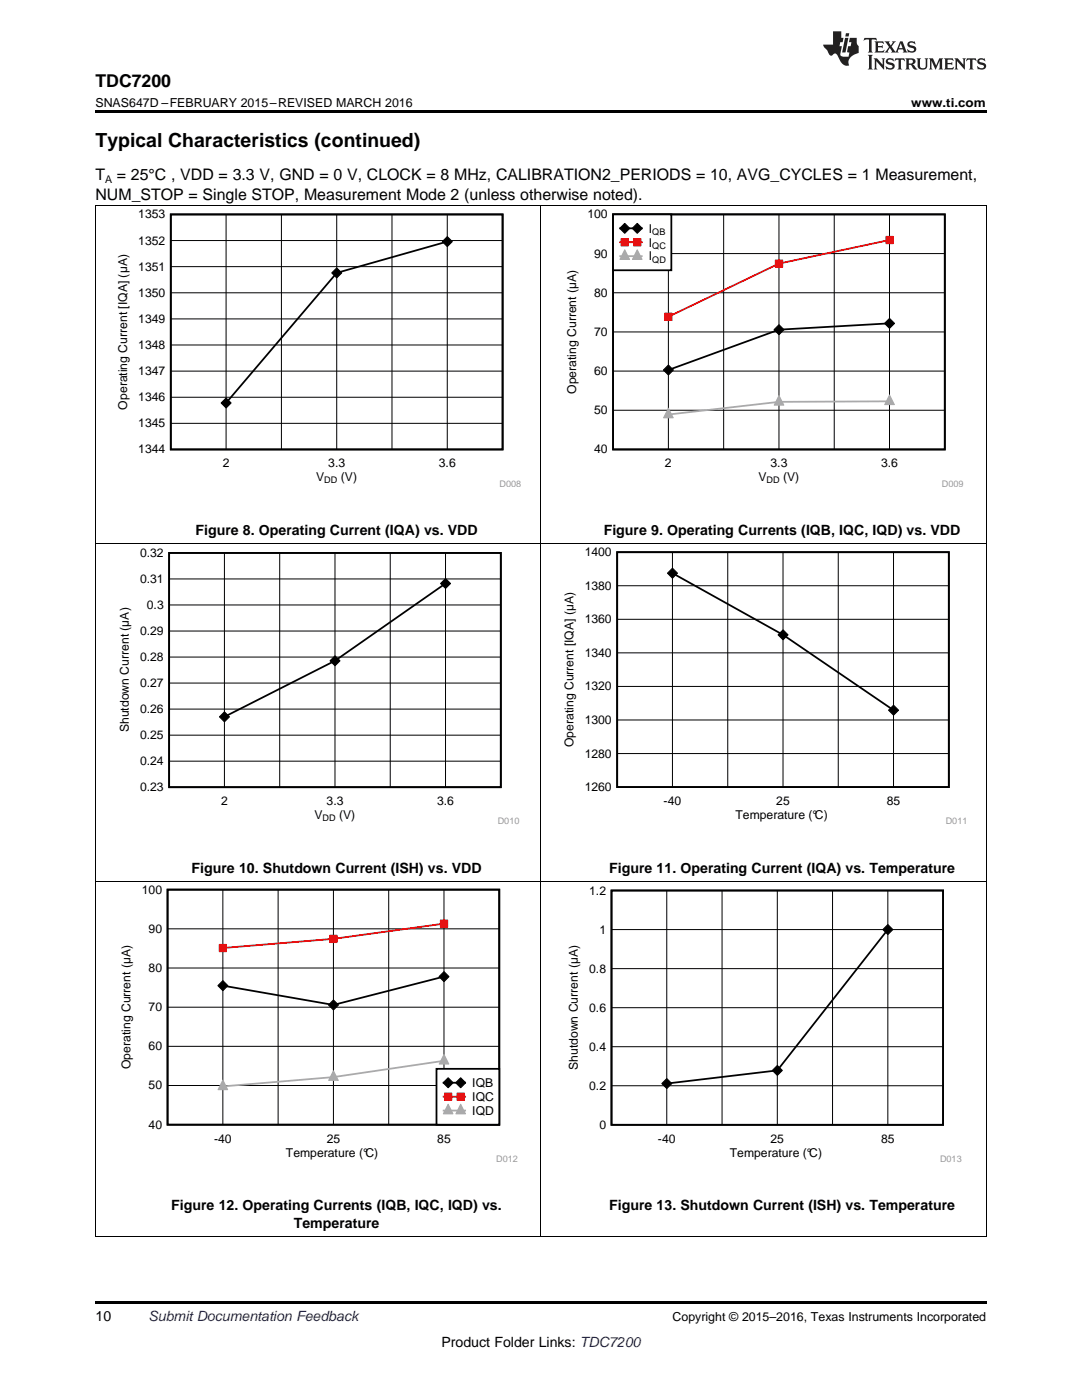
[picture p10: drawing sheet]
<svg xmlns="http://www.w3.org/2000/svg" width="216mm" height="279mm" viewBox="0 0 216 279" stroke-linecap="round" stroke-linejoin="round" font-family="sans-serif">
<path d="M19 259.7h177.8v.5h-177.8z" fill="#000"/>
<path d="M19.1 175.9v70.9M107.9 175.9v70.9M196.8 175.9v70.9M19 246.8h177.8" fill="none" stroke="#000" stroke-width=".2"/>
<path d="M23.7 176.6h79.6v55.3h-79.6z" fill-rule="evenodd" fill="#fff"/>
<path d="M33.4 177.5h66.2v47h-66.2zM88.6 194.9l-22.1 5.7-22-3.9" fill="none" stroke="#000" stroke-width=".35"/>
<g fill="none" stroke="#000" stroke-width=".2">
<path d="M44.5 177.5v47M55.5 177.5v47M66.5 177.5v47M77.6 177.5v47M88.6 177.5v47M33.4 193.2h66.2M33.4 185.4h66.2M43.5 196.7l1-1 1 1-1 1zM66.5 199.6l1 1-1 1-1-1zM88.6 193.9l1 1-1 1-1-1zM33.4 216.6h66.2M33.4 208.8h66.2"/>
<path d="M33.4 201h66.2"/>
</g>
<g fill="#000">
<path d="M43.5 196.7l1-1 1 1-1 1z" fill-rule="evenodd"/>
<path d="M66.5 199.6l1 1-1 1-1-1z" fill-rule="evenodd"/>
<path d="M88.6 193.9l1 1-1 1-1-1z" fill-rule="evenodd"/>
</g>
<path d="M88.6 184.3l-22.1 3.1-22 1.8" fill="none" stroke="#f00" stroke-width=".35"/>
<path d="M43.7 188.5h1.5v1.4h-1.5z" fill-rule="evenodd" fill="#f00"/>
<path d="M43.7 188.5h1.5v1.4h-1.5z" fill="none" stroke="#f00" stroke-width=".2"/>
<path d="M65.8 186.6h1.5v1.5h-1.5z" fill-rule="evenodd" fill="#f00"/>
<path d="M65.8 186.6h1.5v1.5h-1.5z" fill="none" stroke="#f00" stroke-width=".2"/>
<path d="M87.9 183.6h1.4v1.5h-1.4z" fill-rule="evenodd" fill="#f00"/>
<path d="M87.9 183.6h1.4v1.5h-1.4z" fill="none" stroke="#f00" stroke-width=".2"/>
<path d="M88.6 211.7l-22.1 3.3-22 1.8" fill="none" stroke="#aaa" stroke-width=".35"/>
<path d="M44.5 215.5l.9 2h-1.9z" fill="#aaa"/>
<path d="M44.5 215.5l.9 2h-1.9z" fill="none" stroke="#aaa" stroke-width=".2"/>
<path d="M66.5 213.7l1 1.9h-1.9z" fill="#aaa"/>
<path d="M66.5 213.7l1 1.9h-1.9z" fill="none" stroke="#aaa" stroke-width=".2"/>
<path d="M88.6 210.4l1 2h-2z" fill="#aaa"/>
<path d="M88.6 210.4l1 2h-2z" fill="none" stroke="#aaa" stroke-width=".2"/>
<path d="M33.4 177.5h66.2v47h-66.2z" fill="none" stroke="#000" stroke-width=".35"/>
<path d="M87.1 213.3h12.5v11.2h-12.5z" fill-rule="evenodd" fill="#fff"/>
<path d="M87.1 213.3h12.5v11.2h-12.5zM88.5 216.1h4.3" fill="none" stroke="#000" stroke-width=".35"/>
<g fill="#000">
<path d="M89.4 215.1l1 1-1 1-1-1z" fill-rule="evenodd"/>
<path d="M91.9 215.1l1 1-1 1-1-1z" fill-rule="evenodd"/>
</g>
<path d="M89.4 215.1l1 1-1 1-1-1zM91.9 215.1l1 1-1 1-1-1z" fill="none" stroke="#000" stroke-width=".2"/>
<path d="M88.5 218.9h4.3" fill="none" stroke="#f00" stroke-width=".35"/>
<path d="M88.7 218.1h1.5v1.5h-1.5z" fill-rule="evenodd" fill="#f00"/>
<path d="M88.7 218.1h1.5v1.5h-1.5z" fill="none" stroke="#f00" stroke-width=".2"/>
<path d="M91.2 218.1h1.4v1.5h-1.4z" fill-rule="evenodd" fill="#f00"/>
<path d="M91.2 218.1h1.4v1.5h-1.4z" fill="none" stroke="#f00" stroke-width=".2"/>
<path d="M88.5 221.6h4.3" fill="none" stroke="#aaa" stroke-width=".35"/>
<path d="M89.4 220.4l1 1.9h-1.9z" fill="#aaa"/>
<path d="M89.4 220.4l1 1.9h-1.9z" fill="none" stroke="#aaa" stroke-width=".2"/>
<path d="M91.9 220.4l1 1.9h-1.9z" fill="#aaa"/>
<path d="M91.9 220.4l1 1.9h-1.9z" fill="none" stroke="#aaa" stroke-width=".2"/>
<path d="M113 176.8h78.8v55.1h-78.8z" fill-rule="evenodd" fill="#fff"/>
<path d="M122 177.7h66.2v46.8h-66.2zM177.2 185.5l-22.1 28.1-22.1 2.6" fill="none" stroke="#000" stroke-width=".35"/>
<g fill="none" stroke="#000" stroke-width=".2">
<path d="M19.1 108.5v67.4M107.9 108.5v67.4M196.8 108.5v67.4M19 175.8h177.8M133 177.7v46.8M144.1 177.7v46.8M155.1 177.7v46.8M166.1 177.7v46.8M177.2 177.7v46.8M122 193.3h66.2M122 185.5h66.2M176.2 185.5l1-1 1 1-1 1z"/>
<path d="M122 216.7h66.2M122 208.9h66.2M122 201.1h66.2M132 216.3l1.1-1.1 1 1.1-1 .9zM154.1 213.6l1-1 1 1-1 1z"/>
</g>
<g fill="#000">
<path d="M176.2 185.5l1-1 1 1-1 1z" fill-rule="evenodd"/>
<path d="M132 216.3l1.1-1.1 1 1.1-1 .9z" fill-rule="evenodd"/>
<path d="M154.1 213.6l1-1 1 1-1 1z" fill-rule="evenodd"/>
</g>
<path d="M23.4 109.4h80.2v55.1h-80.2z" fill-rule="evenodd" fill="#fff"/>
<path d="M33.8 110.3h66.1v46.8h-66.1zM88.9 116.4l-22.1 15.5-22 11.2" fill="none" stroke="#000" stroke-width=".35"/>
<g fill="none" stroke="#000" stroke-width=".2">
<path d="M33.8 115.5h66.1M44.8 110.3v46.8M55.8 110.3v46.8M66.8 110.3v46.8M77.9 110.3v46.8M87.9 116.5l1-1 1 1-1 .9zM88.9 110.3v46.8M33.8 136.3h66.1M33.8 131.1h66.1M33.8 125.9h66.1M33.8 120.7h66.1M65.8 131.9l1-1 1.1 1-1.1 1z"/>
<path d="M33.8 151.9h66.1M33.8 146.7h66.1M33.8 141.5h66.1M43.8 143.1l1-1 1 1-1 1z"/>
</g>
<g fill="#000">
<path d="M87.9 116.5l1-1 1 1-1 1z" fill-rule="evenodd"/>
<path d="M65.8 131.9l1-1 1.1 1-1.1 1z" fill-rule="evenodd"/>
<path d="M43.8 143.1l1-1 1 1-1 1z" fill-rule="evenodd"/>
</g>
<path d="M112.1 109.3h80.6v55.2h-80.6z" fill-rule="evenodd" fill="#fff"/>
<path d="M123.2 110.2h66.1v46.9h-66.1zM134.2 114.4l22 12.3 22.1 15" fill="none" stroke="#000" stroke-width=".35"/>
<g fill="none" stroke="#000" stroke-width=".2">
<path d="M19.1 41.1v67.4M107.9 41.1v67.4M196.8 41.1v67.4M19 108.5h177.8M123.2 116.9h66.1M133.2 114.4l1-1 1 1-1 1zM134.2 110.2v46.9M145.2 110.2v46.9M156.2 110.2v46.9M167.3 110.2v46.9M178.3 110.2v46.9M123.2 137h66.1"/>
<path d="M123.2 130.3h66.1M123.2 123.6h66.1M155.2 126.7l1-1 1.1 1-1.1 1zM123.2 150.4h66.1M123.2 143.7h66.1M178.3 140.7l1 1-1 1-1-1z"/>
</g>
<g fill="#000">
<path d="M133.2 114.4l1-1 1 1-1 1z" fill-rule="evenodd"/>
<path d="M155.2 126.7l1-1 1.1 1-1.1 1z" fill-rule="evenodd"/>
<path d="M178.3 140.7l1 1-1 1-1-1z" fill-rule="evenodd"/>
</g>
<path d="M23 41.9h80.9v55.3h-80.9z" fill-rule="evenodd" fill="#fff"/>
<path d="M34.1 42.8h66.2v46.9h-66.2zM89.2 48.2l-22 6.3-22.1 25.9" fill="none" stroke="#000" stroke-width=".35"/>
<g fill="none" stroke="#000" stroke-width=".2">
<path d="M34.1 58.4h66.2M34.1 53.2h66.2M34.1 48h66.2M45.1 42.8v46.9M56.2 42.8v46.9M66.2 54.5l1-1 1 1-1 1zM67.2 42.8v46.9M78.2 42.8v46.9M89.2 42.8v46.9M89.3 47.2l1 1-1 1-1-1zM34.1 79.3h66.2M34.1 74.1h66.2"/>
<path d="M34.1 68.8h66.2M34.1 63.6h66.2M34.1 84.5h66.2M44.1 80.4l1-1 1 1-1 1z"/>
</g>
<g fill="#000">
<path d="M66.2 54.5l1-1 1 1-1 1z" fill-rule="evenodd"/>
<path d="M89.3 47.2l1 1-1 1-1-1z" fill-rule="evenodd"/>
<path d="M44.1 80.4l1-1 1 1-1 1z" fill-rule="evenodd"/>
</g>
<path d="M112.6 41.9h79.6v55.3h-79.6z" fill-rule="evenodd" fill="#fff"/>
<path d="M122.3 42.8h66.2v46.9h-66.2zM177.5 64.5l-22.1 1.3-22 8" fill="none" stroke="#000" stroke-width=".35"/>
<g fill="none" stroke="#000" stroke-width=".2">
<path d="M122.3 58.4h66.2M122.3 50.6h66.2M133.4 42.8v46.9M144.4 42.8v46.9M155.4 42.8v46.9M166.5 42.8v46.9M177.5 42.8v46.9M122.3 74.1h66.2M122.3 66.2h66.2M133.4 72.8l1 1-1 1-1-1zM155.4 64.8l1 1-1 1-1-1zM177.5 63.5l1 1-1 1-1-1z"/>
<path d="M122.3 81.9h66.2"/>
</g>
<g fill="#000">
<path d="M133.4 72.8l1 1-1 1-1-1z" fill-rule="evenodd"/>
<path d="M155.4 64.8l1 1-1 1-1-1z" fill-rule="evenodd"/>
<path d="M177.5 63.5l1 1-1 1-1-1z" fill-rule="evenodd"/>
</g>
<path d="M177.5 47.9l-22.1 4.7-22 10.6" fill="none" stroke="#f00" stroke-width=".35"/>
<path d="M132.6 62.5h1.5v1.4h-1.5z" fill-rule="evenodd" fill="#f00"/>
<path d="M132.6 62.5h1.5v1.4h-1.5z" fill="none" stroke="#f00" stroke-width=".2"/>
<path d="M154.7 51.9h1.5v1.4h-1.5z" fill-rule="evenodd" fill="#f00"/>
<path d="M154.7 51.9h1.5v1.4h-1.5z" fill="none" stroke="#f00" stroke-width=".2"/>
<path d="M176.8 47.2h1.4v1.4h-1.4z" fill-rule="evenodd" fill="#f00"/>
<path d="M176.8 47.2h1.4v1.4h-1.4z" fill="none" stroke="#f00" stroke-width=".2"/>
<path d="M177.5 80.1l-22.1 .1-22 2.5" fill="none" stroke="#aaa" stroke-width=".35"/>
<path d="M133.4 81.5l.9 1.9h-1.9z" fill="#aaa"/>
<path d="M133.4 81.5l.9 1.9h-1.9z" fill="none" stroke="#aaa" stroke-width=".2"/>
<path d="M155.4 78.9l1 2h-1.9z" fill="#aaa"/>
<path d="M155.4 78.9l1 2h-1.9z" fill="none" stroke="#aaa" stroke-width=".2"/>
<path d="M177.5 78.8l1 2h-2z" fill="#aaa"/>
<path d="M177.5 78.8l1 2h-2z" fill="none" stroke="#aaa" stroke-width=".2"/>
<path d="M122.3 42.8h66.2v46.9h-66.2z" fill="none" stroke="#000" stroke-width=".35"/>
<path d="M122.3 42.8h11.7v11.1h-11.7z" fill-rule="evenodd" fill="#fff"/>
<path d="M122.3 42.8h11.7v11.1h-11.7zM123.8 45.6h4.2" fill="none" stroke="#000" stroke-width=".35"/>
<g fill="#000">
<path d="M124.7 44.6l1 1-1 1-1-1z" fill-rule="evenodd"/>
<path d="M127.2 44.6l1 1-1 1-1-1z" fill-rule="evenodd"/>
</g>
<path d="M124.7 44.6l1 1-1 1-1-1zM127.2 44.6l1 1-1 1-1-1z" fill="none" stroke="#000" stroke-width=".2"/>
<path d="M123.8 48.3h4.2" fill="none" stroke="#f00" stroke-width=".35"/>
<path d="M123.9 47.6h1.5v1.5h-1.5z" fill-rule="evenodd" fill="#f00"/>
<path d="M123.9 47.6h1.5v1.5h-1.5z" fill="none" stroke="#f00" stroke-width=".2"/>
<path d="M126.4 47.6h1.5v1.5h-1.5z" fill-rule="evenodd" fill="#f00"/>
<path d="M126.4 47.6h1.5v1.5h-1.5z" fill="none" stroke="#f00" stroke-width=".2"/>
<path d="M123.8 51.1h4.2" fill="none" stroke="#aaa" stroke-width=".35"/>
<path d="M124.7 49.8l.9 2h-1.9z" fill="#aaa"/>
<path d="M124.7 49.8l.9 2h-1.9z" fill="none" stroke="#aaa" stroke-width=".2"/>
<path d="M127.2 49.8l.9 2h-1.9z" fill="#aaa"/>
<path d="M127.2 49.8l.9 2h-1.9z" fill="none" stroke="#aaa" stroke-width=".2"/>
<path d="M19 41.1h177.8" fill="none" stroke="#000" stroke-width=".2"/>
<path d="M19 22h177.8v.5h-177.8z" fill="#000"/>
<g fill="#231f20">
<path d="M172.5 7.6l-.1 .5 .4-.2h.6v.1v2.1l-.2 .4h.9l-.2-.4v-2.1l.1-.1h.5l.5 .2-.2-.5zM174.5 8.3l.2 .3v1.5l-.2 .4h1.8l.2-.6a1.04 1.04 0 0 1-1.3 .2v-.7h.6l.3 .2v-.6l-.3 .2h-.6v-.6l.8-.1 .4 .3-.2-.5zM176.5 8.3l.9 1.1-.9 1.1h.8l-.2-.2 .4-.7 .5 .7-.2 .2h1.5l-.2-.2 .2-.4h.9l.1 .4-.2 .2h1l-.3-.3-.7-1.9h-.5l-.9 2-.8-1 .9-1h-.8l.1 .3-.4 .5-.3-.6 .1-.2zM179.7 8.6l.4 1h-.7zM181.3 8.4a.63 .63 0 0 0-.2 .7 .63 .63 0 0 0 .6 .4l.6 .2 .1 .2a.75 .75 0 0 1-.7 .4 .75 .75 0 0 1-.6-.5l.1 .7 .1-.1a1.11 1.11 0 0 0 1.5-.6 1.13 1.13 0 0 0-1.2-.8l-.1-.4a1.04 1.04 0 0 1 1.2 .2l-.2-.5-.2 .1-.4-.2zM173.2 10.9l.2 .4v2.2l-.2 .4h1l-.3-.4v-2.2l.3-.4zM174.3 11.6l.3 .4v1.5l-.3 .4h.8l-.2-.4v-1.3l1.5 1.7v-1.9l.2-.4h-.7l.2 .4v.9l-1.1-1.3zM177 11.8a.62 .62 0 0 0-.2 .7 .62 .62 0 0 0 .6 .4l.6 .1 .1 .3a.76 .76 0 0 1-.7 .3 .76 .76 0 0 1-.7-.4l.2 .7 .1-.1a1.11 1.11 0 0 0 1.5-.6 1.13 1.13 0 0 0-1.2-.8l-.1-.4a1.04 1.04 0 0 1 1.2 .2l-.2-.6-.2 .1-.5-.1zM178.7 11.6l-.2 .6a.61 .61 0 0 1 .8-.3v1.6l-.2 .4h.9l-.2-.4v-1.6a.63 .63 0 0 1 .7 .3l-.1-.6zM180.6 11.6l.3 .4v1.5l-.3 .4h1l-.2-.2-.1-.8 .6 .2a.76 .76 0 0 0 1.2 .7l-1-1a.58 .58 0 0 0 .6-.5 .58 .58 0 0 0-.5-.6zM181.4 11.9h.1a.45 .45 0 0 1 .5 .1 .45 .45 0 0 1 .1 .5l-.8 .2zM182.9 11.6l.2 .2a2.17 2.17 0 0 0 .3 1.9 .99 .99 0 0 0 1.6-.6v-1.1l.2-.4h-.7l.2 .2a1.92 1.92 0 0 1-.2 1.8 .6 .6 0 0 1-.9-.5v-1.1l.2-.4zM185.4 11.6l.2 .4v1.5l-.2 .4h.7l-.2-.4v-1.4l.8 1.8 .8-1.8v1.4l-.2 .4h.9l-.2-.4v-1.5l.2-.4h-.8l-.6 1.5-.6-1.5zM188.4 11.6l.2 .4v1.5l-.2 .4h1.8l.1-.6a1.04 1.04 0 0 1-1.2 .1v-.6h.5l.4 .2v-.6l-.4 .2h-.5v-.7h.8l.3 .3-.1-.6zM190.5 11.6l.2 .4v1.5l-.2 .4h.7l-.2-.4v-1.3l1.5 1.7v-1.9l.2-.4h-.7l.2 .4v.9l-1.1-1.3zM192.9 11.6l-.1 .6a.61 .61 0 0 1 .7-.3l.1 1.6-.3 .4h1l-.3-.4 .1-1.6a.63 .63 0 0 1 .7 .3l-.1-.6zM195.2 11.8a.62 .62 0 0 0-.2 .7 .62 .62 0 0 0 .6 .4l.6 .1 .1 .3a.76 .76 0 0 1-.7 .3 .76 .76 0 0 1-.6-.4l.1 .7 .1-.1a1.11 1.11 0 0 0 1.6-.6 1.13 1.13 0 0 0-1.3-.8l-.1-.4a1.04 1.04 0 0 1 1.2 .2l-.1-.6-.2 .1-.5-.1z"/>
<path d="M166.2 6.3v2.6h-1.9v.4l.8 .9a.91 .91 0 0 0 1 .8 .56 .56 0 0 1 .5-.3 .56 .56 0 0 1 .5 .3l.4 .8a1.53 1.53 0 0 0 1.9 1.2 1.54 1.54 0 0 1 1-2.1l.9-.3v-1.4a1.52 1.52 0 0 1-.4-1.6h-1.3l-.2 .8h.5l-.2 .8h-.5l-.1 1v.2l.4 .1-.2 .8a1.93 1.93 0 0 1-1.6-.3l.3-1.8h-.5l.2-.8h.4l.2-.8h-.4v-1.3zM168.6 7.6l-.6 2.9h.7l.6-2.9zM168.8 6.6l-.1 .7h.6l.2-.7z"/>
</g>
<text font-size="3.9" x="19" y="29.3">Typical Characteristics (continued)</text>
<text font-size="3.5" x="19" y="17.3">TDC7200</text>
<g font-size="3.2">
<text x="19" y="36">T</text>
<text x="23.3" y="36">= 25°C , VDD = 3.3 V, GND = 0 V, CLOCK = 8 MHz, CALIBRATION2_PERIODS = 10, AVG_CYCLES = 1 Measurement,</text>
<text x="19" y="39.9">NUM_STOP = Single STOP, Measurement Mode 2 (unless otherwise noted).</text>
</g>
<g font-size="2.8">
<text x="39" y="106.8">Figure 8. Operating Current (IQA) vs. VDD</text>
<text x="120.5" y="106.8">Figure 9. Operating Currents (IQB, IQC, IQD) vs. VDD</text>
<text x="38.2" y="174.1">Figure 10. Shutdown Current (ISH) vs. VDD</text>
<text x="121.6" y="174.1">Figure 11. Operating Current (IQA) vs. Temperature</text>
<text x="34.2" y="241.5">Figure 12. Operating Currents (IQB, IQC, IQD) vs.</text>
<text x="58.6" y="245">Temperature</text>
<text x="121.6" y="241.5">Figure 13. Shutdown Current (ISH) vs. Temperature</text>
<text x="19" y="263.6">10</text>
<text x="88.1" y="268.9">Product Folder Links: TDC7200</text>
</g>
<text font-size="2.8" fill="#0000c8" x="29.6" y="263.6">Submit Documentation Feedback</text>
<g font-size="2.5">
<text x="19" y="21.4">SNAS647D –FEBRUARY 2015–REVISED MARCH 2016</text>
<text x="181.8" y="21.4">www.ti.com</text>
<text x="134.2" y="263.6">Copyright © 2015–2016, Texas Instruments Incorporated</text>
</g>
<g font-size="2.4">
<text x="27.6" y="43.6">1353</text>
<text x="117.2" y="43.6">100</text>
<text x="129.5" y="46.4">I</text>
<text x="27.6" y="48.8">1352</text>
<text x="118.6" y="51.4">90</text>
<text x="129.5" y="49.2">I</text>
<text x="129.5" y="52">I</text>
<text x="27.6" y="59.2">1350</text>
<text x="27.6" y="54">1351</text>
<text x="118.6" y="59.2">80</text>
<text x="27.6" y="64.4">1349</text>
<text x="27.6" y="69.6">1348</text>
<text x="118.6" y="67">70</text>
<text x="27.6" y="74.9">1347</text>
<text x="118.6" y="74.9">60</text>
<text x="25.4" y="81.7" transform="rotate(-90 25.4 81.7)">Operating Current [IQA] (µA)</text>
<text x="27.6" y="80.1">1346</text>
<text x="115" y="78.6" transform="rotate(-90 115 78.6)">Operating Current (µA)</text>
<text x="118.6" y="82.7">50</text>
<text x="27.6" y="85.3">1345</text>
<text x="27.6" y="90.5">1344</text>
<text x="44.4" y="93.3">2</text>
<text x="65.5" y="93.3">3.3</text>
<text x="87.6" y="93.3">3.6</text>
<text x="118.6" y="90.5">40</text>
<text x="132.7" y="93.3">2</text>
<text x="153.7" y="93.3">3.3</text>
<text x="175.8" y="93.3">3.6</text>
<text x="63.1" y="96.1">V</text>
<text x="68" y="96.1">(V)</text>
<text x="151.3" y="96.1">V</text>
<text x="156.3" y="96.1">(V)</text>
<text x="28" y="111.1">0.32</text>
<text x="116.7" y="111">1400</text>
<text x="28" y="116.3">0.31</text>
<text x="116.7" y="117.7">1380</text>
<text x="29.3" y="121.5">0.3</text>
<text x="116.7" y="124.4">1360</text>
<text x="28" y="131.9">0.28</text>
<text x="28" y="126.7">0.29</text>
<text x="116.7" y="131.1">1340</text>
<text x="28" y="137.1">0.27</text>
<text x="116.7" y="137.8">1320</text>
<text x="28" y="142.3">0.26</text>
<text x="25.7" y="146.1" transform="rotate(-90 25.7 146.1)">Shutdown Current (µA)</text>
<text x="28" y="147.5">0.25</text>
<text x="114.4" y="149.1" transform="rotate(-90 114.4 149.1)">Operating Current [IQA] (µA)</text>
<text x="116.7" y="144.5">1300</text>
<text x="28" y="152.7">0.24</text>
<text x="116.7" y="151.2">1280</text>
<text x="28" y="157.9">0.23</text>
<text x="44.1" y="160.7">2</text>
<text x="65.2" y="160.7">3.3</text>
<text x="87.2" y="160.7">3.6</text>
<text x="116.7" y="157.9">1260</text>
<text x="132.4" y="160.7">-40</text>
<text x="154.9" y="160.7">25</text>
<text x="176.9" y="160.7">85</text>
<text x="62.7" y="163.4">V</text>
<text x="67.7" y="163.4">(V)</text>
<text x="146.8" y="163.4">Temperature (°C)</text>
<text x="28.3" y="178.3">100</text>
<text x="117.6" y="178.5">1.2</text>
<text x="29.7" y="186.2">90</text>
<text x="119.6" y="186.3">1</text>
<text x="29.7" y="194">80</text>
<text x="117.6" y="194.1">0.8</text>
<text x="29.7" y="201.8">70</text>
<text x="117.6" y="201.9">0.6</text>
<text x="29.7" y="209.6">60</text>
<text x="117.6" y="209.7">0.4</text>
<text x="26.1" y="213.4" transform="rotate(-90 26.1 213.4)">Operating Current (µA)</text>
<text x="115.3" y="213.5" transform="rotate(-90 115.3 213.5)">Shutdown Current (µA)</text>
<text x="29.7" y="217.4">50</text>
<text x="94.2" y="216.9">IQB</text>
<text x="94.2" y="219.7">IQC</text>
<text x="117.6" y="217.5">0.2</text>
<text x="29.7" y="225.3">40</text>
<text x="94.2" y="222.5">IQD</text>
<text x="119.6" y="225.3">0</text>
<text x="42.7" y="228">-40</text>
<text x="57" y="230.8">Temperature (°C)</text>
<text x="65.2" y="228">25</text>
<text x="87.2" y="228">85</text>
<text x="131.3" y="228">-40</text>
<text x="145.6" y="230.8">Temperature (°C)</text>
<text x="153.8" y="228">25</text>
<text x="175.8" y="228">85</text>
</g>
<text font-size="2.1" x="21" y="36.6">A</text>
<g font-size="1.8">
<text x="130.1" y="46.8">QB</text>
<text x="130.1" y="49.6">QC</text>
<text x="130.1" y="52.4">QD</text>
<text x="64.7" y="96.5">DD</text>
<text x="153" y="96.5">DD</text>
<text x="64.4" y="163.9">DD</text>
</g>
<g font-size="1.8" fill="#999">
<text x="99.7" y="97.1">D008</text>
<text x="187.9" y="97.1">D009</text>
<text x="99.3" y="164.5">D010</text>
<text x="188.7" y="164.5">D011</text>
<text x="99" y="231.9">D012</text>
<text x="187.6" y="231.9">D013</text>
</g>
</svg>
